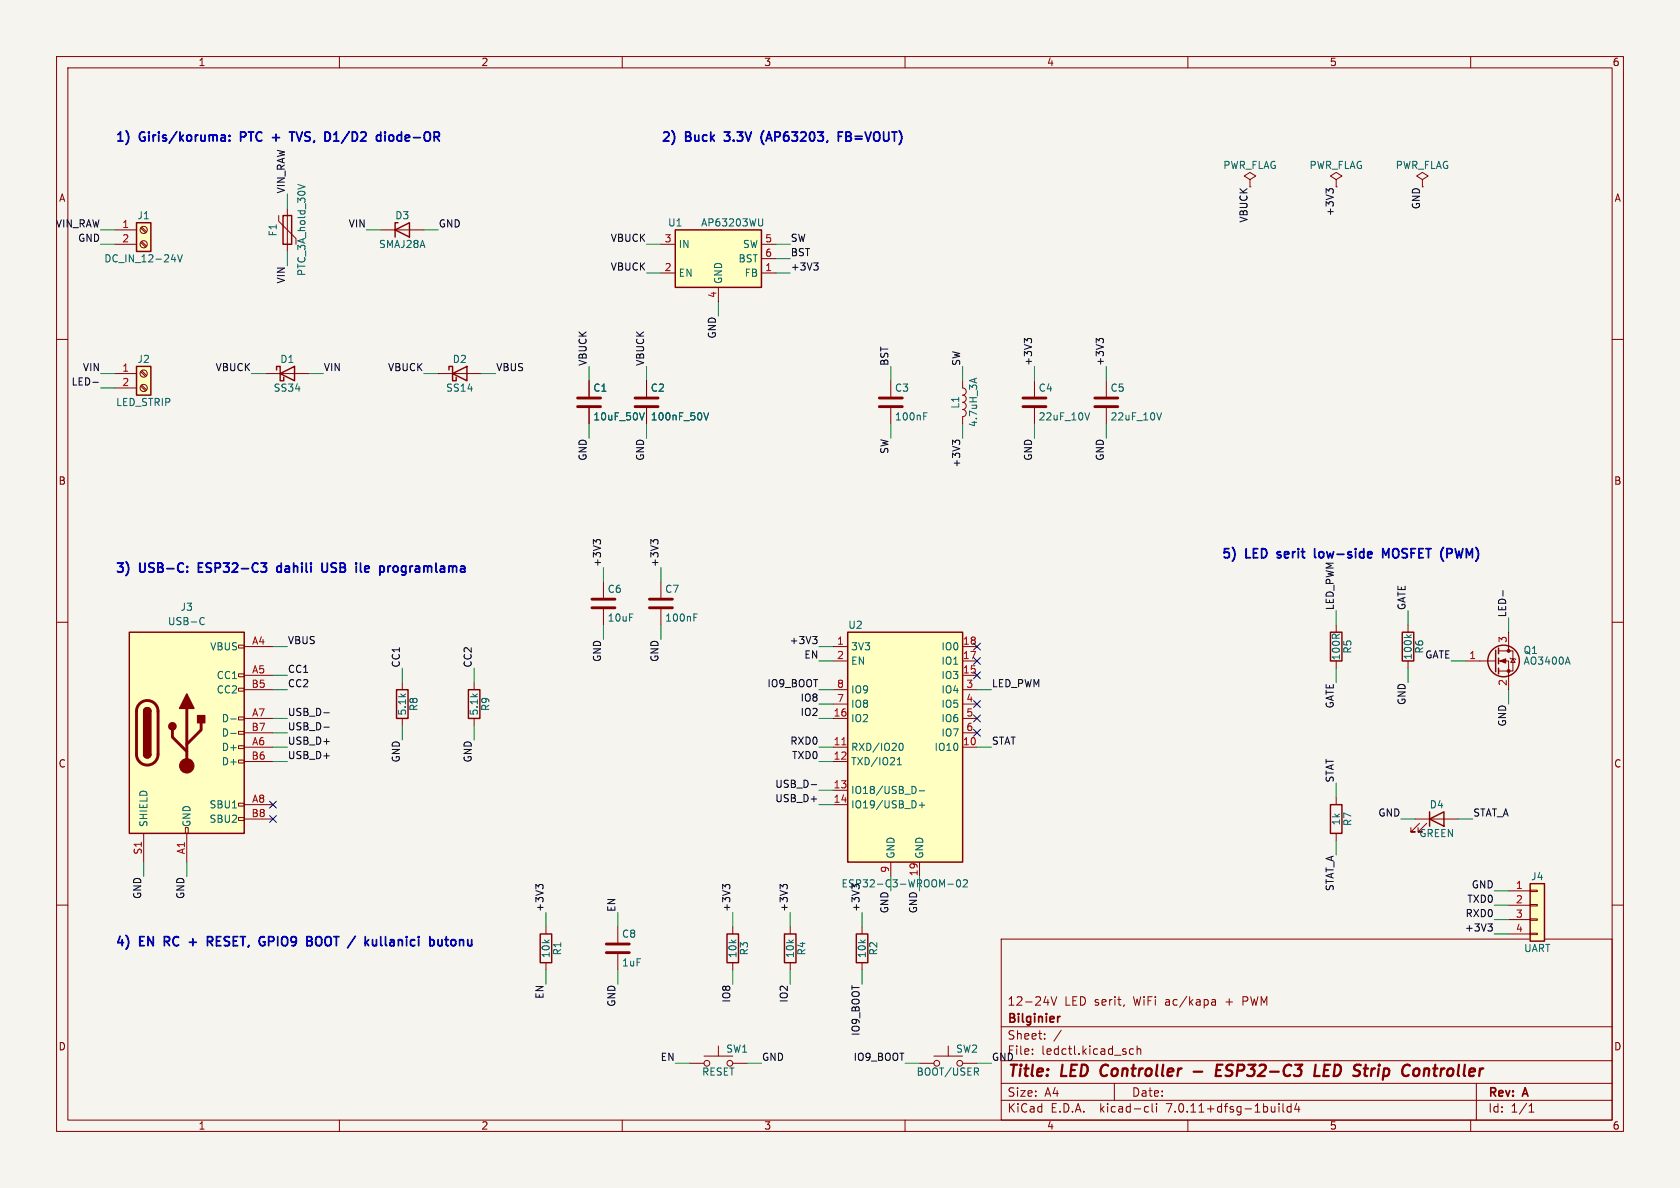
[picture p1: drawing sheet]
<svg xmlns="http://www.w3.org/2000/svg" width="297mm" height="210mm" viewBox="0 0 297 210" stroke-linecap="round" stroke-linejoin="round" font-family="sans-serif">
<path d="M0 0h297v210h-297z" fill="#f5f4ef" stroke="#f5f4ef" stroke-width=".18"/>
<g fill="none" stroke="#840000" stroke-width=".18">
<path d="M10 10h277v190h-277zM12 12h273v186h-273zM60 10v2M110 10v2M160 10v2M210 10v2M260 10v2M49.3 38.1v1l3 3.1v1M50.8 36.8v7.7M221 31.8l1-.7-1-.6-1 .6 1 .7v1.2M236.2 31.8l1-.7-1-.6-1 .6 1 .7v1.2M236.2 33h.1"/>
<path d="M251.5 31.8l1-.7-1-.6-1.1 .6 1.1 .7v1.2M10 60h2M20.3 43.2h3.8M20.3 40.6h3.8M24.9 42.8l.8 .9M24.9 40.3l.8 .8M25 42.7l.9 .8M25 40.1l.9 .9M67.3 40.6h7.6M116.8 48.3h2.6M116.8 43.2h2.6M127 50.8v2.5"/>
<path d="M134.6 48.3h2.6M134.6 43.2h2.6M134.6 45.7h2.6M285 60h2M20.3 66h3.8M20.3 68.6h3.8M24.9 68.2l.8 .9M24.9 65.7l.8 .8M25 68.1l.9 .8M25 65.5l.9 .9M47 66h7.6M77.5 66h7.6"/>
<path d="M104.1 67.3v2.8M104.1 72.1v2.8M114.3 67.3v2.8M114.3 72.1v2.8M157.5 67.3v2.8M157.5 72.1v2.8M170.2 67.3v1.3a.64 .64 0 0 1 .6 .6 .64 .64 0 0 1-.6 .7 .64 .64 0 0 1 .6 .6 .64 .64 0 0 1-.6 .6 .64 .64 0 0 1 .6 .7 .64 .64 0 0 1-.6 .6 .64 .64 0 0 1 .6 .6 .64 .64 0 0 1-.6 .7v1.2M182.9 67.3v2.8M182.9 72.1v2.8M195.6 67.3v2.8M195.6 72.1v2.8M10 110h2"/>
<path d="M42.2 119.1h1v.5h-1zM42.2 114h1v.6h-1zM43.2 114.3h5.1M43.2 119.4h5.1M106.7 102.9v2.8M106.7 107.7v2.8M116.8 102.9v2.8M116.8 107.7v2.8M147.3 116.8h2.6M147.3 114.3h2.6M170.2 116.8h2.5M170.2 114.3h2.5"/>
<path d="M170.2 119.4h2.5M236.2 110.5v1.3M236.2 116.8v1.3M248.9 110.5v1.3M248.9 116.8v1.3M259.1 116.8h5.3M264.9 116.8h1.8v5.1M264.9 115.1h2.6v3.5h-2.6M266.7 111.8v3.3M267 116.3l.1 .2h.7l.2 .1M267.5 116.5l.3 .6h-.7zM285 110h2"/>
<path d="M42.2 134.4h1v.5h-1zM42.2 131.8h1v.5h-1zM42.2 129.3h1v.5h-1zM42.2 126.7h1v.6h-1zM42.2 121.7h1v.5h-1zM43.2 132.1h5.1M43.2 127h5.1M43.2 121.9h5.1M43.2 134.6h5.1M43.2 129.5h5.1M71.1 120.7v1.2M71.1 127v1.3"/>
<path d="M83.8 120.7v1.2M83.8 127v1.3M147.3 132.1h2.6M147.3 127h2.6M147.3 121.9h2.6M147.3 134.6h2.6M147.3 139.7h2.6M147.3 124.5h2.6M170.2 132.1h2.5M170.2 127h2.5M170.2 121.9h2.5M170.2 129.5h2.5"/>
<path d="M170.2 124.5h2.5M10 160h2M25.4 147.3v5.1M32.8 146.3h.5v1h-.5zM33 147.3v5.1M42.2 144.5h1v.5h-1zM42.2 142h1v.5h-1zM43.2 142.2h5.1M43.2 144.8h5.1M147.3 142.2h2.6M157.5 152.4v2.5M162.6 152.4v2.5"/>
<path d="M236.2 141v1.2M236.2 147.3v1.3M250.2 144.8h7.6M251 145.5l-1.6 1.6h.8h-.8v-.8M252.2 145.5l-1.5 1.6h.8h-.8v-.8M266.7 157.5h3.8M270.5 159.9h1.3v.2h-1.3zM270.5 157.4h1.3v.2h-1.3zM285 160h2M96.5 163.8v1.3M96.5 170.2v1.3M109.2 163.8v2.8"/>
<path d="M109.2 168.7v2.8M129.5 163.8v1.3M129.5 170.2v1.3M139.7 163.8v1.3M139.7 170.2v1.3M152.4 163.8v1.3M152.4 170.2v1.3M177 166h108v32h-108zM184.5 177.2h1M185.8 176.2l.5 1.5 .5-1.5M198.7 177.6l-.1 .3M214.2 176.8h.6l.1 .9"/>
<path d="M214.2 177.6h.7M214.9 177.1l-.7 .1M266.7 160h3.8M266.7 162.6h3.8M266.7 165.1h3.8M270.5 165h1.3v.2h-1.3zM270.5 162.4h1.3v.3h-1.3zM60 198v2M110 198v2M121.9 188h2.6M124.5 186.7h5M127 184.9v1.8"/>
<path d="M129.5 188h2.6M160 198v2M162.6 188h2.5M165.1 186.7h5.1M167.6 184.9v1.8M170.2 188h2.5M177 194.5h108M177 191.5h108M177 187.5h108M177 181.5h108M182.5 186.3v.1M182.5 185.5v.1"/>
<path d="M184.7 183.6v.1M184.7 182.8v.1M187.6 182.1l-1.3 2M197 191.5v3M200.4 185.5l-.4-.1-.3 .3v.4l.1 .2h.6M201 185.5l.2-.1 .4 .1 .1 .9M201 184.9v1.5M202.6 195.6l.4 .1M203 196.5l-.4 .1M203.7 195.1v1.3l.2 .2M204.5 195.1v.1M204.5 195.6v1"/>
<path d="M210 198v2M226.1 195.1v.1M226.1 195.6v1M226.8 195.1v1.3l.2 .2M228.2 195.7l-.4-.1-.3 .3v.4l.2 .2h.5M228.2 195.1v1.5M229.2 195l-.3 1.1h.9M229.6 195.6v1M260 198v2M261 191.5v6.5M270.3 196.6h.9M270.3 195.5l.4-.4v1.5"/>
<circle cx="25.4" cy="43.2" r=".63"/>
<circle cx="25.4" cy="40.6" r=".63"/>
<circle cx="25.4" cy="68.6" r=".63"/>
<circle cx="25.4" cy="66" r=".63"/>
<circle cx="125" cy="188" r=".51"/>
<circle cx="129" cy="188" r=".51"/>
<circle cx="165.6" cy="188" r=".51"/>
<circle cx="169.7" cy="188" r=".51"/>
</g>
<path d="M194.8 188.5a1.27 1.27 0 0 0 0 1.6M211 189.4h1.5M215.1 189.2h.6M216.1 188.2h-.9l-.3 2h1M232.6 188.2l-.3 2h1M234.1 189.2h.7M235.2 188.2h-1l-.2 2h.9M242.5 188.9l-.2 1.3M242.7 189l-.2 .3M250.6 188.9l.3 .4-.1 .7M251.8 188.9l-.1 1.3M252.1 188.9l-.3 .2" fill="none" stroke="#840000" stroke-width=".4"/>
<path d="M187.4 179.7l-.3 .1" fill="none" stroke="#840000" stroke-width=".3"/>
<g fill="none" stroke="#840000" stroke-width=".25">
<path d="M24.1 39.4h2.6v5.1h-2.6zM50 38.1h1.6v5.1h-1.6zM70.4 39.4h-.6v2.5M69.8 40.6l2.6-1.2v2.5zM119.4 40.6h15.2v10.2h-15.2zM24.1 64.8h2.6v5.1h-2.6zM48.9 65.4v-.6h.6v2.5h.7v-.6M49.5 66l2.6-1.2v2.5zM79.4 65.4v-.6h.6v2.5h.6v-.6M80 66l2.5-1.2v2.5zM22.9 111.8h20.3v35.5h-20.3zM149.9 111.8h20.3v40.6h-20.3z"/>
<path d="M235.2 111.8h2v5h-2zM247.9 111.8h2v5h-2zM264.4 114.9v3.8M264.9 114.6v1M264.9 116.3v1M264.9 118.1v1M25.4 133.4a.64 .64 0 0 0 .6 .6 .64 .64 0 0 0 .7-.6M25.4 125.7a.64 .64 0 0 1 .6-.6 .64 .64 0 0 1 .7 .6M70.1 121.9h2v5.1h-2zM82.8 121.9h2v5.1h-2zM235.2 142.2h2v5.1h-2zM252.7 144.8l2.6-1.3v2.6z"/>
<path d="M252.7 143.5v2.6M270.5 156.2h2.5v10.2h-2.5zM95.5 165.1h2v5.1h-2zM128.5 165.1h2.1v5.1h-2.1zM138.7 165.1h2v5.1h-2zM151.4 165.1h2v5.1h-2z"/>
<circle cx="265.8" cy="116.8" r="2.79"/>
</g>
<g fill="#840000" stroke="#840000" stroke-width=".18">
<path d="M265.2 116.8l1-.3v.7z"/>
<circle cx="266.7" cy="118.6" r=".25"/>
<circle cx="266.7" cy="115.1" r=".25"/>
<circle cx="33" cy="135.4" r="1.27"/>
</g>
<g fill="none" stroke="#006464" stroke-width=".18">
<path d="M52.6 32.6l1.3 .4-1.3 .4M134.8 38.7v1l-.1 .2h-.4M30.3 45.9h.8M31.4 45l.4 1.3 .4-1.3M113.9 73l-.4 1.2M124.4 73l.4 1.2 .5-1.2M163.3 73.6h.4M163.3 73h.6M172.3 67v.6M172.7 66.9l-1.3 .4M192.6 73l-.4 1.2M205.3 73l-.4 1.2"/>
<path d="M35.6 109.2h.3l.2 .1M36.1 110.3l-.2 .1h-.3M122.7 109.1h.4M122.7 108.5h.6M248.7 112.2l.4 .5M249.5 112.2l-.5 .4M277.2 116.1l.4 1.3M40.8 127.1h1M40.8 129.6h1M158.6 135.2h.8M158.6 134.3l.4-.4v1.3M158.9 131.9l.2-.4 .1-.1a.68 .68 0 0 1 .5 .6 .68 .68 0 0 1-.5 .7l-.1-.2-.2-.3"/>
<path d="M161.7 139.1l.3 .5-.3 .6M162.5 139.8h1M162.5 142.3h1M163 141.9v.9M167.6 156.3h.9M169.3 155.6l.1-.1a.68 .68 0 0 1 .4 .7 .68 .68 0 0 1-.4 .6 .84 .84 0 0 1-.1-1.2zM170.3 155.6l.5-.1 .2 .4-.8 .9h.8M172.6 189.5l.4 .6M172.9 188.8l.1 .2-.1 .4"/>
</g>
<g fill="#ffffc2" stroke="#ffffc2" stroke-width=".18">
<path d="M22.9 111.8h20.3v35.5h-20.3z"/>
<path d="M119.4 40.6h15.2v10.2h-15.2z"/>
<path d="M270.5 156.2h2.5v10.2h-2.5z"/>
<path d="M149.9 111.8h20.3v40.6h-20.3z"/>
<path d="M24.1 64.8h2.6v5.1h-2.6z"/>
<path d="M24.1 39.4h2.6v5.1h-2.6z"/>
</g>
<g fill="none" stroke="#840000" stroke-width=".51">
<path d="M102.1 71.9h4.1M102.1 70.4h4.1M112.3 71.9h4M112.3 70.4h4M155.4 71.9h4.1M155.4 70.4h4.1M180.8 71.9h4.1M180.8 70.4h4.1M193.5 71.9h4.1M193.5 70.4h4.1M104.6 107.4h4.1M104.6 105.9h4.1"/>
<path d="M114.8 107.4h4.1M114.8 105.9h4.1M24.7 124.4a1.91 1.91 0 0 1 2.1-.4 1.91 1.91 0 0 1 1.1 1.7v7.7a1.91 1.91 0 0 1-1.9 1.8 1.91 1.91 0 0 1-1.9-1.8v-7.8l.2-.7zM30.5 129v1.3l2.5 2.5M33 125.2v10.2M35.6 127.8v1.2l-2.6 2.6M107.2 168.4h4.1M107.2 166.9h4.1"/>
</g>
<g fill="#840000" stroke="#840000" stroke-width=".25">
<path d="M25.4 133.4h1.3a.64 .64 0 0 1-.7 .6 .64 .64 0 0 1-.6-.6z"/>
<path d="M25.4 125.7h1.3v7.7h-1.3z"/>
<path d="M25.6 125.3a.64 .64 0 0 1 .7-.2 .64 .64 0 0 1 .4 .6h-1.3z"/>
<path d="M33 122.7l1.3 2.5h-2.6z"/>
<path d="M34.9 126.5h1.3v1.3h-1.3z"/>
<circle cx="30.5" cy="128.4" r=".63"/>
</g>
<path d="M148.8 131.7h.8" fill="none" stroke="#a90000" stroke-width=".18"/>
<g fill="none" stroke="#0f0f0f" stroke-width=".18">
<path d="M234.9 33.8l-.5-.4v.7M234.9 33.6l.3-.2h.3l.2 .2M143.9 46.5h.7l-.4 .5M144.4 47l.2 .2v.3l-.2 .2M16.4 67.6h1M168.9 78.2l-.5-.4v.8M168.9 78.1l.2-.3h.3l.3 .3M181.6 60.1l.2-.3h.3l.3 .3M181.6 60.3l-.5-.5v.8M194.3 60.3l-.5-.5v.8M194.3 60.1l.2-.3h.3l.3 .3M105.4 95.6l.2-.2h.3l.3 .2"/>
<path d="M105.4 95.8l-.5-.4v.8M115.5 95.8l-.4-.4v.8M115.5 95.6l.3-.2h.3l.2 .2M143.7 112.5h.7l-.4 .5M144.2 113l.2 .2v.3l-.2 .3M265.7 104.4v1M57.3 128.5h.9M57.3 126h.9M143.4 138.7h1M95.2 156.6l.3-.2h.3l.2 .2M95.2 156.8l-.5-.4v.7M128.2 156.8l-.4-.4v.7"/>
<path d="M128.2 156.6l.3-.2h.3l.2 .2M138.4 156.6l.2-.2h.3l.3 .2M138.4 156.8l-.5-.4v.7M263 163.3h.8l-.4 .5M263.6 163.8l.2 .2v.3l-.2 .3"/>
</g>
<g fill="none" stroke="#0000c2" stroke-width=".32">
<path d="M40.6 24.8v.1M40.6 23.9v.2M42.5 24.2h.7M43.2 23.3h-.7v1.6M48.2 24.3h1.2M48.8 23.7v1.2M51.2 23.3h.9M51.6 23.3v1.6M52.4 23.3l.5 1.6M59 24.9h.9M59 23.8l.5-.5v1.6M66.9 23.9h.4"/>
<path d="M67.3 24.9h-.4M67.3 23.3v1.6M68.1 23.3v.2M68.1 23.9v1M69.3 23.9h-.4l-.1 .3v.6l.5 .1M128 23.3h1M128 24.8l.3 .1M135 23.1a1.83 1.83 0 0 0 0 2.4M148.2 24.1h.5M149 23.3h-.8v1.6M35.8 99.5h-.7v1.6h.7M46.1 99.5h1l-.5 .6"/>
<path d="M56.9 99.5v1.3l.4 .3h.4l.2-.3v-1.3M225.8 98.5l.1 .1M225.9 97.6v.4M232.4 97v1.4l.2 .2M244.5 98.6v-1.6l.5 1.1 .5-1.1v1.6M256.4 97l.3 .3M256.7 97.5l-.3 .3M33.1 101v.1M33.1 100.1v.2M35.1 100.3h.5M47 100.2l.1 .3v.3l-.1 .3M49.7 100.1h-.4l-.4 .3v.4l.2 .3h.6"/>
<path d="M65 100.1h-.3l-.2 .2 .1 .8h.4M65.3 100.5l-.8 .1M69.1 100.1h-.3M69.8 100.1l-.3 .3v.4l.3 .3M29.1 166.4h.6M29.7 165.6h-.6v1.6M33.5 166.6h1.2M34.1 166v1.2M36.7 165.6h.6l.3 .3-.2 .4-.7 .1M37.1 166.4l.5 .8M47.5 166.4h.6M48.1 165.6h-.6v1.6"/>
<path d="M55.9 165.8a.54 .54 0 0 1 .6-.2 .54 .54 0 0 1 .4 .5v.5a.54 .54 0 0 1-.4 .6 .54 .54 0 0 1-.6-.3M65.2 166.1l-.6 .6M67.3 165.6v1.3l.2 .3M68.1 165.6v1.3l.3 .3M78.7 166.1h.6M78.9 165.6v1.3l.1 .2 .3 .1M80.6 166.4l-.3-.3-.4 .1-.2 .2v.5l.2 .2 .4 .1 .3-.3"/>
</g>
<g fill="none" stroke="#009600" stroke-width=".18">
<path d="M50.8 34.3v2.5M17.8 43.2h2.5M17.8 40.6h2.5M50.8 44.5v2.5M64.8 40.6h2.5M74.9 40.6h2.6M114.3 43.2h2.5M114.3 48.3h2.5M127 53.3v2.6M137.2 43.2h2.5M137.2 45.7h2.5M137.2 48.3h2.5"/>
<path d="M17.8 66h2.5M17.8 68.6h2.5M44.4 66h2.6M54.6 66h2.5M74.9 66h2.6M85.1 66h2.5M104.1 64.8v2.5M104.1 74.9v2.6M114.3 64.8v2.5M114.3 74.9v2.6M157.5 64.8v2.5M157.5 74.9v2.6"/>
<path d="M170.2 64.8v2.5M170.2 74.9v2.6M182.9 64.8v2.5M182.9 74.9v2.6M195.6 64.8v2.5M195.6 74.9v2.6M48.3 114.3h2.5M48.3 119.4h2.5M71.1 118.1v2.6M83.8 118.1v2.6M106.7 100.3v2.6M106.7 110.5v2.5"/>
<path d="M116.8 100.3v2.6M116.8 110.5v2.5M144.8 116.8h2.5M144.8 114.3h2.5M236.2 108v2.5M236.2 118.1v2.6M248.9 108v2.5M248.9 118.1v2.6M256.5 116.8h2.6M266.7 109.2v2.6M48.3 121.9h2.5M48.3 132.1h2.5"/>
<path d="M48.3 129.5h2.5M48.3 127h2.5M48.3 134.6h2.5M71.1 128.3v2.5M83.8 128.3v2.5M144.8 121.9h2.5M144.8 132.1h2.5M144.8 127h2.5M144.8 134.6h2.5M144.8 139.7h2.5M144.8 124.5h2.5M172.7 121.9h2.6"/>
<path d="M172.7 132.1h2.6M236.2 138.4v2.6M266.7 121.9v2.6M25.4 152.4v2.5M33 152.4v2.5M144.8 142.2h2.5M157.5 154.9v2.6M162.6 154.9v2.6M236.2 148.6v2.5M247.6 144.8h2.6M257.8 144.8h2.5M264.2 157.5h2.5"/>
<path d="M96.5 161.3v2.5M96.5 171.5v2.5M109.2 161.3v2.5M109.2 171.5v2.5M129.5 161.3v2.5M129.5 171.5v2.5M139.7 161.3v2.5M139.7 171.5v2.5M152.4 161.3v2.5M152.4 171.5v2.5M264.2 162.6h2.5M264.2 160h2.5"/>
<path d="M264.2 165.1h2.5M119.4 188h2.5M132.1 188h2.5M160 188h2.6M172.7 188h2.6"/>
</g>
<g fill="none" stroke="#000084" stroke-width=".18">
<path d="M172.1 113.7l1.2 1.2M172.1 116.2l1.2 1.2M172.1 118.8l1.2 1.2M173.3 113.7l-1.2 1.2M173.3 116.2l-1.2 1.2M173.3 118.8l-1.2 1.2M172.1 126.4l1.2 1.2M172.1 123.9l1.2 1.2M172.1 128.9l1.2 1.2M173.3 126.4l-1.2 1.2M173.3 123.9l-1.2 1.2M173.3 128.9l-1.2 1.2"/>
<path d="M47.7 141.6l1.2 1.2M47.7 144.2l1.2 1.2M48.9 141.6l-1.2 1.2M48.9 144.2l-1.2 1.2"/>
</g>
<g font-size="2.8" fill="#840000">
<text x="178" y="190.9">Title:</text>
<text x="187.7" y="190.9">LED</text>
<text x="195.4" y="190.9">Controller</text>
<text x="217.4" y="190.9">ESP32-C3</text>
<text x="235.6" y="190.9">LED</text>
<text x="243.4" y="190.9">Strip</text>
<text x="252.7" y="190.9">Controller</text>
</g>
<g font-size="2.2" fill="#0000c2">
<text x="20.3" y="25.2">1)</text>
<text x="24.8" y="25.2">Giris/koruma:</text>
<text x="43.2" y="25.2">PTC</text>
<text x="53.4" y="25.2">TVS,</text>
<text x="60.1" y="25.2">D1/D2</text>
<text x="69.9" y="25.2">diode-OR</text>
<text x="116.8" y="25.2">2)</text>
<text x="121.3" y="25.2">Buck</text>
<text x="128.9" y="25.2">3.3V</text>
<text x="135.9" y="25.2">(AP63203,</text>
<text x="150.2" y="25.2">FB=VOUT)</text>
<text x="20.3" y="101.4">3)</text>
<text x="24.8" y="101.4">USB-C:</text>
<text x="35.8" y="101.4">ESP32-C3</text>
<text x="50.4" y="101.4">dahili</text>
<text x="58.9" y="101.4">USB</text>
<text x="65.6" y="101.4">ile</text>
<text x="70.4" y="101.4">programlama</text>
<text x="215.9" y="98.8">5)</text>
<text x="220.3" y="98.8">LED</text>
<text x="226.6" y="98.8">serit</text>
<text x="233.7" y="98.8">low-side</text>
<text x="246.4" y="98.8">MOSFET</text>
<text x="257.3" y="98.8">(PWM)</text>
<text x="20.3" y="167.4">4)</text>
<text x="24.8" y="167.4">EN</text>
<text x="29.8" y="167.4">RC</text>
<text x="34.8" y="167.4">+</text>
<text x="38.7" y="167.4">RESET,</text>
<text x="48.5" y="167.4">GPIO9</text>
<text x="57.5" y="167.4">BOOT</text>
<text x="65.6" y="167.4">/</text>
<text x="69.1" y="167.4">kullanici</text>
<text x="81.2" y="167.4">butonu</text>
</g>
<g font-size="2.1" fill="#840000">
<text x="178" y="178">12-24V</text>
<text x="188.2" y="178">LED serit,</text>
<text x="200.5" y="178">WiFi</text>
<text x="206.3" y="178">ac/kapa</text>
<text x="217.1" y="178">+</text>
<text x="220.2" y="178">PWM</text>
<text x="178" y="184">Sheet:</text>
<text x="178" y="181.2">Bilginier</text>
<text x="178" y="186.7">File:</text>
<text x="184.1" y="186.7">ledctl.kicad_sch</text>
<text x="178" y="196.9">KiCad</text>
<text x="178" y="194.1">Size:</text>
<text x="184.7" y="194.1">A4</text>
<text x="185.7" y="196.9">E.D.A.</text>
<text x="194.6" y="196.9">kicad-cli</text>
<text x="200" y="194.1">Date:</text>
<text x="206.5" y="196.9">7.0.11+dfsg-1build4</text>
<text x="263" y="194.3">Rev:</text>
<text x="263" y="196.9">Id:</text>
<text x="267.1" y="196.9">1/1</text>
<text x="269.4" y="194.3">A</text>
</g>
<g font-size="1.8" fill="#840000">
<text x="35" y="11.9">1</text>
<text x="85" y="11.9">2</text>
<text x="135" y="11.9">3</text>
<text x="185" y="11.9">4</text>
<text x="235" y="11.9">5</text>
<text x="285" y="11.9">6</text>
<text x="10.3" y="35.9">A</text>
<text x="285.3" y="35.9">A</text>
<text x="10.3" y="85.9">B</text>
<text x="285.3" y="85.9">B</text>
<text x="10.3" y="135.9">C</text>
<text x="285.3" y="135.9">C</text>
<text x="10.3" y="185.9">D</text>
<text x="285.3" y="185.9">D</text>
<text x="35" y="199.9">1</text>
<text x="85" y="199.9">2</text>
<text x="135" y="199.9">3</text>
<text x="185" y="199.9">4</text>
<text x="235" y="199.9">5</text>
<text x="285" y="199.9">6</text>
</g>
<g font-size="1.8" fill="#0f0f0f">
<text x="50.5" y="34.3" transform="rotate(-90 50.5 34.3)">VIN_RAW</text>
<text x="9.8" y="40.3">VIN_RAW</text>
<text x="61.5" y="40.3">VIN</text>
<text x="77.5" y="40.3">GND</text>
<text x="220.6" y="39.5" transform="rotate(-90 220.6 39.5)">VBUCK</text>
<text x="235.9" y="38.3" transform="rotate(-90 235.9 38.3)">+3V3</text>
<text x="251.1" y="37.1" transform="rotate(-90 251.1 37.1)">GND</text>
<text x="13.7" y="42.8">GND</text>
<text x="107.9" y="47.9">VBUCK</text>
<text x="107.9" y="42.8">VBUCK</text>
<text x="139.7" y="42.8">SW</text>
<text x="139.7" y="45.4">BST</text>
<text x="139.7" y="47.9">+3V3</text>
<text x="50.5" y="50.2" transform="rotate(-90 50.5 50.2)">VIN</text>
<text x="126.7" y="60" transform="rotate(-90 126.7 60)">GND</text>
<text x="14.6" y="65.7">VIN</text>
<text x="38" y="65.7">VBUCK</text>
<text x="57.1" y="65.7">VIN</text>
<text x="68.5" y="65.7">VBUCK</text>
<text x="87.6" y="65.7">VBUS</text>
<text x="103.8" y="64.8" transform="rotate(-90 103.8 64.8)">VBUCK</text>
<text x="114" y="64.8" transform="rotate(-90 114 64.8)">VBUCK</text>
<text x="157.1" y="64.8" transform="rotate(-90 157.1 64.8)">BST</text>
<text x="169.8" y="64.8" transform="rotate(-90 169.8 64.8)">SW</text>
<text x="182.5" y="64.8" transform="rotate(-90 182.5 64.8)">+3V3</text>
<text x="195.2" y="64.8" transform="rotate(-90 195.2 64.8)">+3V3</text>
<text x="12.6" y="68.2">LED-</text>
<text x="103.8" y="81.5" transform="rotate(-90 103.8 81.5)">GND</text>
<text x="114" y="81.5" transform="rotate(-90 114 81.5)">GND</text>
<text x="157.1" y="80.3" transform="rotate(-90 157.1 80.3)">SW</text>
<text x="169.8" y="82.8" transform="rotate(-90 169.8 82.8)">+3V3</text>
<text x="182.5" y="81.5" transform="rotate(-90 182.5 81.5)">GND</text>
<text x="195.2" y="81.5" transform="rotate(-90 195.2 81.5)">GND</text>
<text x="106.3" y="100.3" transform="rotate(-90 106.3 100.3)">+3V3</text>
<text x="116.5" y="100.3" transform="rotate(-90 116.5 100.3)">+3V3</text>
<text x="235.9" y="108" transform="rotate(-90 235.9 108)">LED_PWM</text>
<text x="248.6" y="108" transform="rotate(-90 248.6 108)">GATE</text>
<text x="50.8" y="114">VBUS</text>
<text x="139.5" y="114">+3V3</text>
<text x="266.3" y="109.2" transform="rotate(-90 266.3 109.2)">LED-</text>
<text x="50.8" y="119">CC1</text>
<text x="70.8" y="118.1" transform="rotate(-90 70.8 118.1)">CC1</text>
<text x="83.5" y="118.1" transform="rotate(-90 83.5 118.1)">CC2</text>
<text x="106.3" y="117.1" transform="rotate(-90 106.3 117.1)">GND</text>
<text x="116.5" y="117.1" transform="rotate(-90 116.5 117.1)">GND</text>
<text x="142.1" y="116.5">EN</text>
<text x="251.8" y="115.6" transform="rotate(-90 251.8 115.6)">R6</text>
<text x="251.9" y="116.5">GATE</text>
<text x="50.8" y="121.6">CC2</text>
<text x="135.6" y="121.6">IO9_BOOT</text>
<text x="141.4" y="124.1">IO8</text>
<text x="175.3" y="121.6">LED_PWM</text>
<text x="235.9" y="125.3" transform="rotate(-90 235.9 125.3)">GATE</text>
<text x="248.6" y="124.7" transform="rotate(-90 248.6 124.7)">GND</text>
<text x="50.8" y="131.7">USB_D+</text>
<text x="50.8" y="129.2">USB_D-</text>
<text x="50.8" y="126.7">USB_D-</text>
<text x="139.6" y="131.7">RXD0</text>
<text x="141.4" y="126.7">IO2</text>
<text x="175.3" y="131.7">STAT</text>
<text x="266.3" y="128.5" transform="rotate(-90 266.3 128.5)">GND</text>
<text x="50.8" y="134.3">USB_D+</text>
<text x="70.8" y="134.9" transform="rotate(-90 70.8 134.9)">GND</text>
<text x="83.5" y="134.9" transform="rotate(-90 83.5 134.9)">GND</text>
<text x="139.9" y="134.3">TXD0</text>
<text x="137" y="139.4">USB_D-</text>
<text x="137" y="141.9">USB_D+</text>
<text x="235.9" y="138.4" transform="rotate(-90 235.9 138.4)">STAT</text>
<text x="243.6" y="144.4">GND</text>
<text x="260.3" y="144.4">STAT_A</text>
<text x="25.1" y="159" transform="rotate(-90 25.1 159)">GND</text>
<text x="32.7" y="159" transform="rotate(-90 32.7 159)">GND</text>
<text x="96.2" y="161.3" transform="rotate(-90 96.2 161.3)">+3V3</text>
<text x="108.9" y="161.3" transform="rotate(-90 108.9 161.3)">EN</text>
<text x="129.2" y="161.3" transform="rotate(-90 129.2 161.3)">+3V3</text>
<text x="139.4" y="161.3" transform="rotate(-90 139.4 161.3)">+3V3</text>
<text x="148.7" y="157.1">ESP32-C3-WROOM-02</text>
<text x="152.1" y="161.3" transform="rotate(-90 152.1 161.3)">+3V3</text>
<text x="157.1" y="161.6" transform="rotate(-90 157.1 161.6)">GND</text>
<text x="162.2" y="161.6" transform="rotate(-90 162.2 161.6)">GND</text>
<text x="235.9" y="157.6" transform="rotate(-90 235.9 157.6)">STAT_A</text>
<text x="259.3" y="159.7">TXD0</text>
<text x="260.1" y="157.1">GND</text>
<text x="258.9" y="164.8">+3V3</text>
<text x="259" y="162.2">RXD0</text>
<text x="96.2" y="176.7" transform="rotate(-90 96.2 176.7)">EN</text>
<text x="108.9" y="178.1" transform="rotate(-90 108.9 178.1)">GND</text>
<text x="129.2" y="177.3" transform="rotate(-90 129.2 177.3)">IO8</text>
<text x="139.4" y="177.3" transform="rotate(-90 139.4 177.3)">IO2</text>
<text x="152.1" y="183.2" transform="rotate(-90 152.1 183.2)">IO9_BOOT</text>
<text x="116.7" y="187.6">EN</text>
<text x="134.6" y="187.6">GND</text>
<text x="150.8" y="187.6">IO9_BOOT</text>
<text x="175.3" y="187.6">GND</text>
</g>
<g font-size="1.8" fill="#006464">
<text x="216.2" y="30.1">PWR_FLAG</text>
<text x="231.4" y="30.1">PWR_FLAG</text>
<text x="246.6" y="30.1">PWR_FLAG</text>
<text x="24.2" y="39">J1</text>
<text x="49.1" y="41.9" transform="rotate(-90 49.1 41.9)">F1</text>
<text x="69.8" y="39">D3</text>
<text x="118" y="40.2">U1</text>
<text x="123.8" y="40.2">AP63203WU</text>
<text x="18.3" y="46.6">DC_IN_12-24V</text>
<text x="66.9" y="44">SMAJ28A</text>
<text x="119.9" y="44">IN</text>
<text x="130.5" y="46.6">BST</text>
<text x="131.2" y="44">SW</text>
<text x="54.2" y="48.9" transform="rotate(-90 54.2 48.9)">PTC_3A_hold_30V</text>
<text x="119.9" y="49.1">EN</text>
<text x="127.9" y="50.3" transform="rotate(-90 127.9 50.3)">GND</text>
<text x="131.6" y="49.1">FB</text>
<text x="24.2" y="64.4">J2</text>
<text x="49.5" y="64.4">D1</text>
<text x="79.9" y="64.4">D2</text>
<text x="20.4" y="72">LED_STRIP</text>
<text x="48.3" y="69.4">SS34</text>
<text x="78.8" y="69.4">SS14</text>
<text x="104.8" y="69.4">C1</text>
<text x="114.9" y="69.4">C2</text>
<text x="158.1" y="69.4">C3</text>
<text x="183.5" y="69.4">C4</text>
<text x="196.2" y="69.4">C5</text>
<text x="104.8" y="74.5">10uF_50V</text>
<text x="114.9" y="74.5">100nF_50V</text>
<text x="158.1" y="74.5">100nF</text>
<text x="169.8" y="72.3" transform="rotate(-90 169.8 72.3)">L1</text>
<text x="173" y="75.6" transform="rotate(-90 173 75.6)">4.7uH_3A</text>
<text x="183.5" y="74.5">22uF_10V</text>
<text x="196.2" y="74.5">22uF_10V</text>
<text x="107.3" y="105">C6</text>
<text x="117.5" y="105">C7</text>
<text x="29.6" y="110.7">USB-C</text>
<text x="31.8" y="108.2">J3</text>
<text x="107.3" y="110.1">10uF</text>
<text x="117.5" y="110.1">100nF</text>
<text x="149.9" y="111.4">U2</text>
<text x="37.1" y="115.2">VBUS</text>
<text x="150.4" y="115.2">3V3</text>
<text x="150.4" y="117.7">EN</text>
<text x="166.3" y="117.7">IO1</text>
<text x="166.3" y="115.2">IO0</text>
<text x="237.1" y="116.9" transform="rotate(-90 237.1 116.9)">100R</text>
<text x="239.1" y="115.6" transform="rotate(-90 239.1 115.6)">R5</text>
<text x="249.8" y="116.7" transform="rotate(-90 249.8 116.7)">100k</text>
<text x="269.3" y="115.8">Q1</text>
<text x="269.3" y="117.7">AO3400A</text>
<text x="38.2" y="120.2">CC1</text>
<text x="38.2" y="122.8">CC2</text>
<text x="74" y="125.8" transform="rotate(-90 74 125.8)">R8</text>
<text x="86.7" y="125.8" transform="rotate(-90 86.7 125.8)">R9</text>
<text x="150.4" y="125.3">IO8</text>
<text x="150.4" y="122.8">IO9</text>
<text x="166.3" y="120.2">IO3</text>
<text x="166.3" y="122.8">IO4</text>
<text x="166.3" y="125.3">IO5</text>
<text x="39.1" y="127.9">D-</text>
<text x="39.1" y="130.4">D-</text>
<text x="72" y="126.6" transform="rotate(-90 72 126.6)">5.1k</text>
<text x="84.7" y="126.6" transform="rotate(-90 84.7 126.6)">5.1k</text>
<text x="150.4" y="127.9">IO2</text>
<text x="166.3" y="127.9">IO6</text>
<text x="166.3" y="130.4">IO7</text>
<text x="39.1" y="132.9">D+</text>
<text x="39.1" y="135.5">D+</text>
<text x="150.4" y="132.9">RXD/IO20</text>
<text x="150.4" y="135.5">TXD/IO21</text>
<text x="165.1" y="132.9">IO10</text>
<text x="36.9" y="143.1">SBU1</text>
<text x="150.4" y="140.6">IO18/USB_D-</text>
<text x="150.4" y="143.1">IO19/USB_D+</text>
<text x="252.7" y="143.1">D4</text>
<text x="26.3" y="146.3" transform="rotate(-90 26.3 146.3)">SHIELD</text>
<text x="33.9" y="146.3" transform="rotate(-90 33.9 146.3)">GND</text>
<text x="36.9" y="145.6">SBU2</text>
<text x="237.1" y="146" transform="rotate(-90 237.1 146)">1k</text>
<text x="239.1" y="146.1" transform="rotate(-90 239.1 146.1)">R7</text>
<text x="250.8" y="148.2">GREEN</text>
<text x="158.3" y="151.9" transform="rotate(-90 158.3 151.9)">GND</text>
<text x="163.4" y="151.9" transform="rotate(-90 163.4 151.9)">GND</text>
<text x="270.6" y="155.8">J4</text>
<text x="109.9" y="166">C8</text>
<text x="97.4" y="169.5" transform="rotate(-90 97.4 169.5)">10k</text>
<text x="99.4" y="169" transform="rotate(-90 99.4 169)">R1</text>
<text x="109.9" y="171">1uF</text>
<text x="130.4" y="169.5" transform="rotate(-90 130.4 169.5)">10k</text>
<text x="132.4" y="169" transform="rotate(-90 132.4 169)">R3</text>
<text x="140.6" y="169.5" transform="rotate(-90 140.6 169.5)">10k</text>
<text x="142.6" y="169" transform="rotate(-90 142.6 169)">R4</text>
<text x="153.3" y="169.5" transform="rotate(-90 153.3 169.5)">10k</text>
<text x="155.3" y="169" transform="rotate(-90 155.3 169)">R2</text>
<text x="269.3" y="168.5">UART</text>
<text x="124" y="190.3">RESET</text>
<text x="128.3" y="186.3">SW1</text>
<text x="161.9" y="190.3">BOOT/USER</text>
<text x="168.9" y="186.3">SW2</text>
</g>
<g font-size="1.8" fill="#a90000">
<text x="21.5" y="40.4">1</text>
<text x="21.5" y="42.9">2</text>
<text x="117.4" y="42.9">3</text>
<text x="135.2" y="42.9">5</text>
<text x="135.2" y="45.5">6</text>
<text x="117.4" y="48">2</text>
<text x="126.7" y="52.8" transform="rotate(-90 126.7 52.8)">4</text>
<text x="135.2" y="48">1</text>
<text x="21.5" y="65.8">1</text>
<text x="21.5" y="68.3">2</text>
<text x="266.4" y="113.7" transform="rotate(-90 266.4 113.7)">3</text>
<text x="44.5" y="114">A4</text>
<text x="44.5" y="119.1">A5</text>
<text x="147.9" y="114">1</text>
<text x="147.9" y="116.6">2</text>
<text x="170.1" y="119.1">15</text>
<text x="170.1" y="116.6">17</text>
<text x="170.1" y="114">18</text>
<text x="259.6" y="116.6">1</text>
<text x="44.4" y="121.7">B5</text>
<text x="147.9" y="124.2">7</text>
<text x="147.9" y="121.7">8</text>
<text x="170.7" y="121.7">3</text>
<text x="170.7" y="124.2">4</text>
<text x="266.4" y="121.4" transform="rotate(-90 266.4 121.4)">2</text>
<text x="44.4" y="129.3">B7</text>
<text x="44.5" y="131.8">A6</text>
<text x="44.5" y="126.7">A7</text>
<text x="147.3" y="131.8">11</text>
<text x="147.3" y="126.7">16</text>
<text x="170.1" y="131.8">10</text>
<text x="170.7" y="126.7">5</text>
<text x="170.7" y="129.3">6</text>
<text x="44.4" y="134.4">B6</text>
<text x="147.3" y="134.4">12</text>
<text x="44.5" y="142">A8</text>
<text x="147.3" y="139.4">13</text>
<text x="147.3" y="142">14</text>
<text x="44.4" y="144.5">B8</text>
<text x="25.1" y="151.2" transform="rotate(-90 25.1 151.2)">S1</text>
<text x="32.8" y="151.1" transform="rotate(-90 32.8 151.1)">A1</text>
<text x="157.2" y="154.4" transform="rotate(-90 157.2 154.4)">9</text>
<text x="162.3" y="155" transform="rotate(-90 162.3 155)">19</text>
<text x="267.9" y="157.2">1</text>
<text x="267.9" y="159.8">2</text>
<text x="267.9" y="162.3">3</text>
<text x="267.9" y="164.8">4</text>
</g>
</svg>
